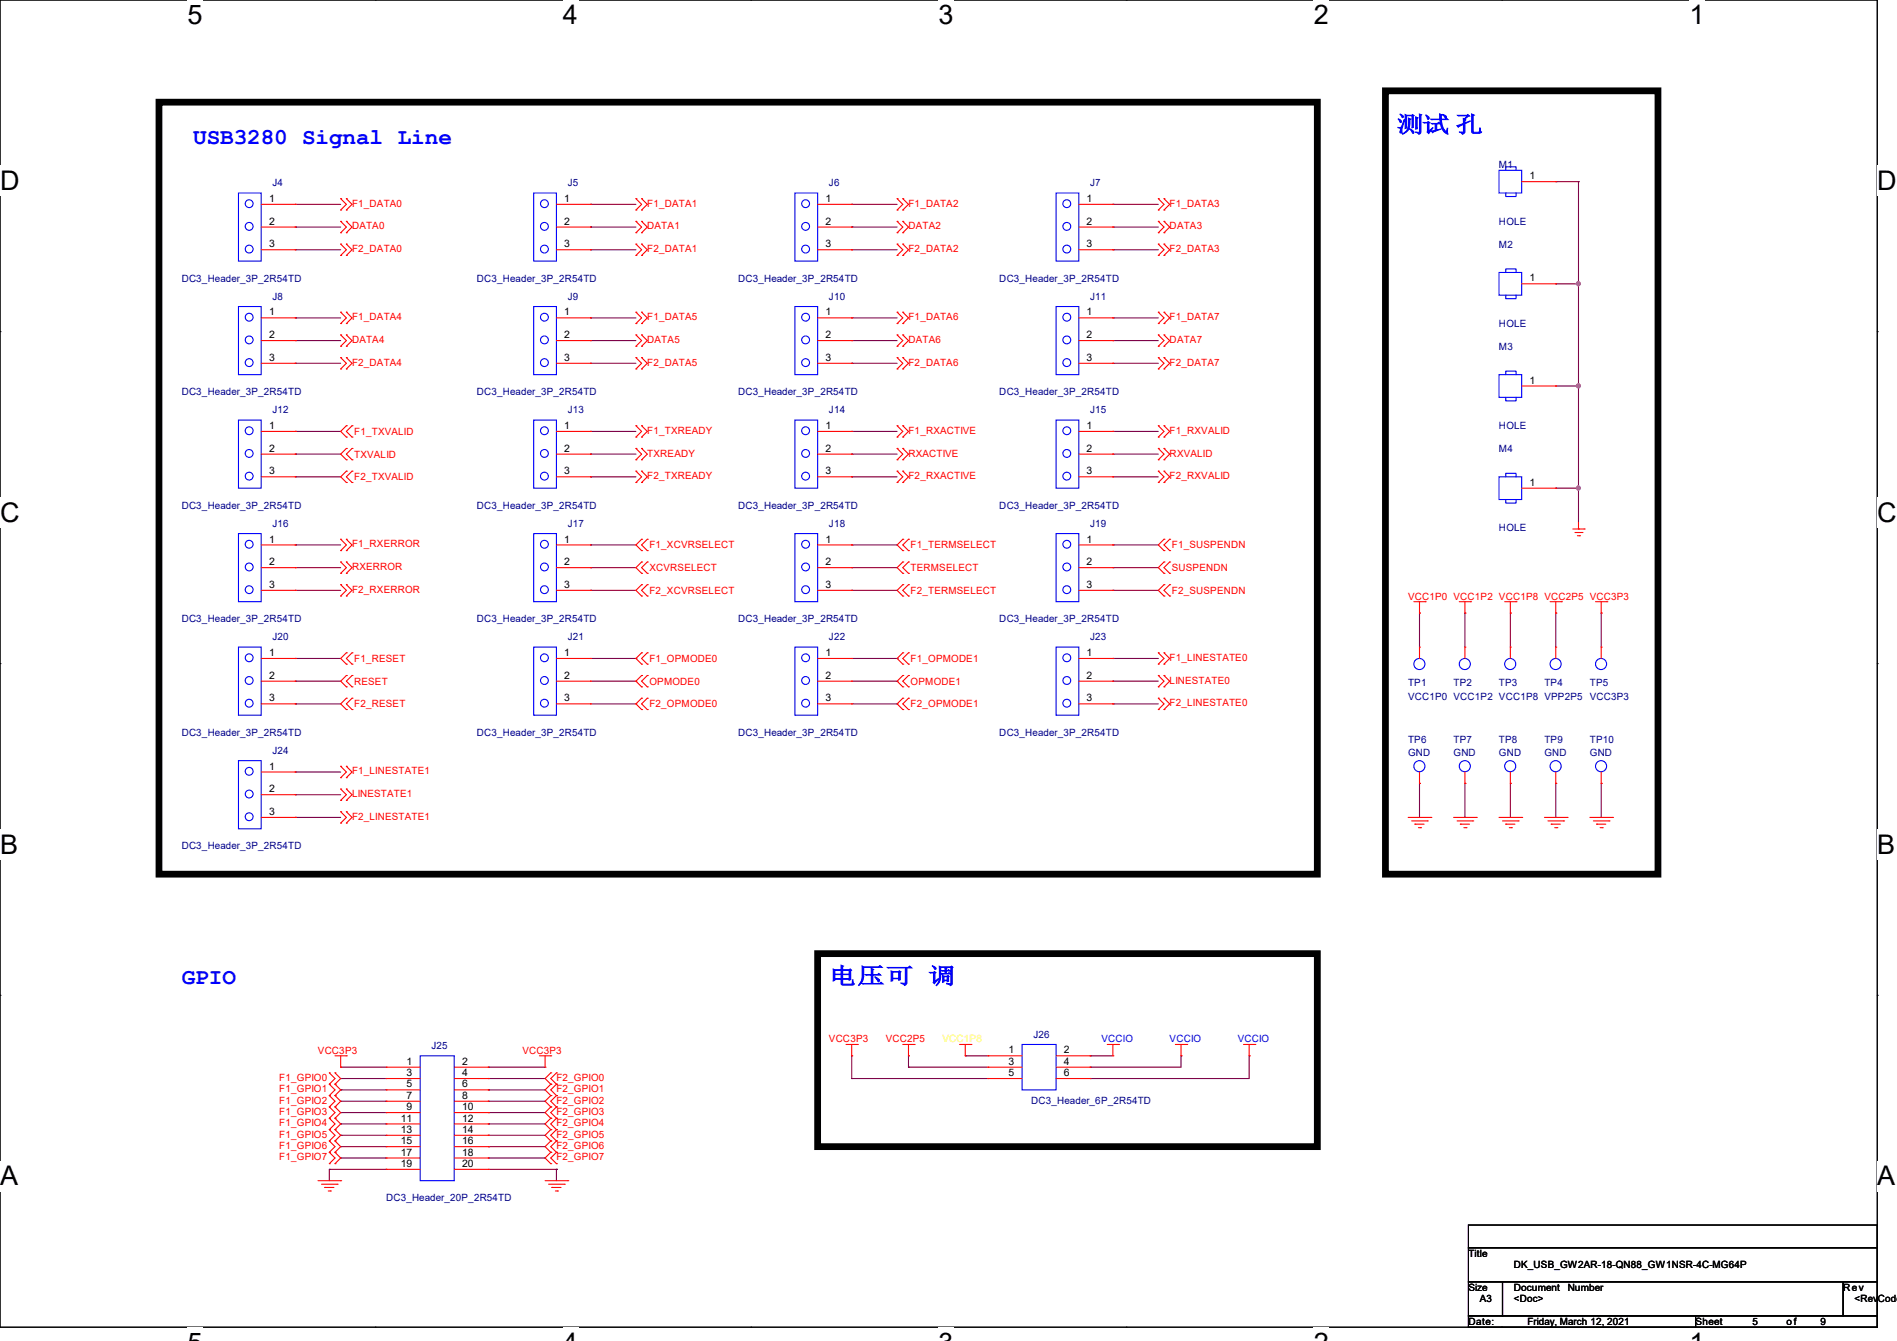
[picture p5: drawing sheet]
<svg xmlns="http://www.w3.org/2000/svg" width="297mm" height="210mm" viewBox="0 0 297 210" stroke-linecap="round" stroke-linejoin="round" font-family="sans-serif">
<path d="M0 0h293.9v207.9h-293.9z" fill="none" stroke="#000" stroke-width=".17"/>
<g fill="#fff">
<path d="M29.4 0h2.3v4.7h-2.3z"/>
<path d="M29.4 207.9h2.3v2.1h-2.3z"/>
</g>
<path d="M58.8 0h.1M58.8 207.9h.1" fill="none" stroke="#000" stroke-width=".17"/>
<g fill="#fff">
<path d="M88.1 0h2.4v4.7h-2.4z"/>
<path d="M88.1 207.9h2.4v2.1h-2.4z"/>
</g>
<path d="M117.6 0h.1M117.6 207.9h.1" fill="none" stroke="#000" stroke-width=".17"/>
<g fill="#fff">
<path d="M146.9 0h2.4v4.7h-2.4z"/>
<path d="M146.9 207.9h2.4v2.1h-2.4z"/>
</g>
<path d="M176.3 0h.1M176.3 207.9h.1" fill="none" stroke="#000" stroke-width=".17"/>
<g fill="#fff">
<path d="M205.7 0h2.4v4.7h-2.4z"/>
<path d="M205.7 207.9h2.4v2.1h-2.4z"/>
</g>
<path d="M235.1 0h.1M235.1 207.9h.1" fill="none" stroke="#000" stroke-width=".17"/>
<g fill="#fff">
<path d="M264.5 0h2.4v4.7h-2.4z"/>
<path d="M264.5 207.9h2.4v2.1h-2.4z"/>
<path d="M0 26h3v4.7h-3z"/>
<path d="M293.9 26h3.1v4.7h-3.1z"/>
<path d="M0 77.9h3v4.7h-3z"/>
<path d="M293.9 77.9h3.1v4.7h-3.1z"/>
</g>
<path d="M0 51.9h.1M293.9 51.9h.1" fill="none" stroke="#000" stroke-width=".17"/>
<g fill="#fff">
<path d="M0 129.9h2.8v4.7h-2.8z"/>
<path d="M293.9 129.9h2.9v4.7h-2.9z"/>
</g>
<path d="M0 103.9h.1M293.9 103.9h.1" fill="none" stroke="#000" stroke-width=".17"/>
<g fill="#fff">
<path d="M0 181.8h2.8v4.8h-2.8z"/>
<path d="M293.8 181.8h3v4.8h-3z"/>
</g>
<path d="M0 155.9h.1M293.9 155.9h.1M229.9 191.9h64v3.5h-64zM229.9 195.4h64v5.3h-64zM229.9 200.7h5.3v5.4h-5.3zM229.9 206.1h35.6v1.8h-35.6zM235.2 200.7h53.4v5.4h-53.4zM265.5 206.1h28.4v1.8h-28.4zM288.6 200.7h5.3v5.4h-5.3z" fill="none" stroke="#000" stroke-width=".17"/>
<path d="M24.9 16h181.3v120.9h-181.3zM216.9 14.2h42.7v122.7h-42.7zM128 149.4h78.2v30.2h-78.2z" fill="none" stroke="#000" stroke-width="1.1"/>
<g fill="none" stroke="#800040" stroke-width=".17">
<path d="M46.2 32h.1M46.2 35.6h.1M46.2 39.1h.1M46.2 32h7.1M46.2 35.6h7.1M46.2 39.1h7.1M92.5 32h.1M92.5 35.6h.1M92.5 39.1h.1M92.5 32h7.1M92.5 35.6h7.1M92.5 39.1h7.1"/>
<path d="M133.3 32h.1M133.3 35.6h.1M133.3 39.1h.1M133.3 32h7.2M133.3 35.6h7.2M133.3 39.1h7.2M174.2 32h.1M174.2 35.6h.1M174.2 39.1h.1M174.2 32h7.2M174.2 35.6h7.2M174.2 39.1h7.2"/>
<path d="M243.6 28.4h.1M243.6 28.4h3.5M247.1 28.4h.1M247.1 28.4v53.4M46.2 49.8h.1M46.2 53.3h.1M46.2 56.9h.1M46.2 49.8h7.1M46.2 53.3h7.1M46.2 56.9h7.1M92.5 49.8h.1M92.5 53.3h.1"/>
<path d="M92.5 56.9h.1M92.5 49.8h7.1M92.5 53.3h7.1M92.5 56.9h7.1M133.3 49.8h.1M133.3 53.3h.1M133.3 56.9h.1M133.3 49.8h7.2M133.3 53.3h7.2M133.3 56.9h7.2M174.2 49.8h.1M174.2 53.3h.1"/>
<path d="M174.2 56.9h.1M174.2 49.8h7.2M174.2 53.3h7.2M174.2 56.9h7.2M243.6 44.4h.1M243.6 44.4h3.5M247.1 44.4h.1M46.2 67.6h.1M46.2 71.1h.1M46.2 74.7h.1M46.2 67.6h7.1M46.2 71.1h7.1"/>
<path d="M46.2 74.7h7.1M92.5 67.6h.1M92.5 71.1h.1M92.5 74.7h.1M92.5 67.6h7.1M92.5 71.1h7.1M92.5 74.7h7.1M133.3 67.6h.1M133.3 71.1h.1M133.3 74.7h.1M133.3 67.6h7.2M133.3 71.1h7.2"/>
<path d="M133.3 74.7h7.2M174.2 67.6h.1M174.2 71.1h.1M174.2 74.7h.1M174.2 67.6h7.2M174.2 71.1h7.2M174.2 74.7h7.2M243.6 60.5h.1M243.6 76.5h.1M243.6 60.5h3.5M243.6 76.5h3.5M247.1 60.5h.1"/>
<path d="M247.1 76.5h.1M46.2 85.3h.1M46.2 88.9h.1M46.2 92.5h.1M46.2 85.3h7.1M46.2 88.9h7.1M46.2 92.5h7.1M92.5 85.3h.1M92.5 88.9h.1M92.5 92.5h.1M92.5 85.3h7.1M92.5 88.9h7.1"/>
<path d="M92.5 92.5h7.1M133.3 85.3h.1M133.3 88.9h.1M133.3 92.5h.1M133.3 85.3h7.2M133.3 88.9h7.2M133.3 92.5h7.2M174.2 85.3h.1M174.2 88.9h.1M174.2 92.5h.1M174.2 85.3h7.2M174.2 88.9h7.2"/>
<path d="M174.2 92.5h7.2M222.2 96h.1M222.2 96v5.3M229.4 96h.1M229.4 96v5.3M236.5 96h.1M236.5 96v5.3M243.6 96h.1M243.6 96v5.3M250.7 96h.1M250.7 96v5.3M46.2 103.1h.1"/>
<path d="M46.2 106.7h.1M46.2 110.2h.1M46.2 103.1h7.1M46.2 106.7h7.1M46.2 110.2h7.1M92.5 103.1h7.1M92.5 106.7h7.1M92.5 110.2h7.1M99.6 106.7h.1M99.6 110.2h.1M99.6 103.1h.1M133.3 103.1h7.2"/>
<path d="M133.3 106.7h7.2M133.3 110.2h7.2M140.5 103.1h.1M140.5 106.7h.1M140.5 110.2h.1M174.2 103.1h.1M174.2 106.7h.1M174.2 110.2h.1M174.2 103.1h7.2M174.2 106.7h7.2M174.2 110.2h7.2M46.2 120.9h.1"/>
<path d="M46.2 124.5h.1M46.2 128h.1M46.2 120.9h7.1M46.2 124.5h7.1M46.2 128h7.1M222.2 122.7h.1M222.2 122.7v5.3M229.4 122.7h.1M229.4 122.7v5.3M236.5 122.7h.1M236.5 122.7v5.3M243.6 122.7h.1"/>
<path d="M243.6 122.7v5.3M250.7 122.7h.1M250.7 122.7v5.3M53.3 167.1h.1M53.3 168.9h.1M53.3 170.7h.1M53.3 172.5h.1M53.3 174.2h.1M53.3 176h.1M53.3 177.8h.1M53.3 179.6h.1M53.3 167.1h7.2"/>
<path d="M53.3 168.9h7.2M53.3 170.7h7.2M53.3 172.5h7.2M53.3 174.2h7.2M53.3 176h7.2M53.3 177.8h7.2M53.3 179.6h7.2M76.5 167.1h.1M76.5 168.9h.1M76.5 170.7h.1M76.5 172.5h.1M76.5 174.2h.1"/>
<path d="M76.5 176h.1M76.5 177.8h.1M76.5 179.6h.1M76.5 167.1h8.8M76.5 168.9h8.8M76.5 170.7h8.8M76.5 172.5h8.8M76.5 174.2h8.8M76.5 176h8.8M76.5 177.8h8.8M76.5 179.6h8.8M133.3 168.9h.1"/>
<path d="M133.3 165.4h.1M133.3 168.9h21.4M133.3 165.4v3.5M142.2 167.1h.1M142.2 165.4h.1M142.2 167.1h12.5M142.2 165.4v1.7M151.1 165.4h.1M151.1 165.4h3.6M170.7 165.4h.1M170.7 167.1h.1M170.7 168.9h.1"/>
<path d="M170.7 165.4h3.5M184.9 165.4h.1M184.9 165.4v1.7h-14.2M195.6 165.4h.1M195.6 165.4v3.5h-24.9M51.6 183.1h.1M51.6 183.1h8.9M51.6 183.1v1.8M53.3 181.4h.1M53.3 181.4h7.2M60.5 183.1h.1M76.5 181.4h.1"/>
<path d="M76.5 181.4h8.8M76.5 183.1h10.6M87.1 183.1h.1M87.1 183.1v1.8"/>
</g>
<g fill="#f0f" stroke="#f0f" stroke-width=".17">
<circle cx="247.1" cy="60.4" r=".32"/>
<circle cx="247.1" cy="44.4" r=".32"/>
<circle cx="247.1" cy="76.4" r=".32"/>
</g>
<g fill="none" stroke="#f00" stroke-width=".17">
<path d="M40.9 32h5.3M40.9 35.6h5.3M40.9 39.1h5.3M46.2 32h.1M46.2 35.6h.1M46.2 39.1h.1M53.3 32.9h.1M53.3 31.1h.1M53.3 38.2h.1M53.3 36.4h.1M53.3 34.7h.1M53.3 31.1l.9 .9-.9 .9"/>
<path d="M53.3 38.2l.9 .9-.9 .9M53.3 34.7l.9 .9-.9 .8M54.2 32.9h.1M54.2 31.1h.1M54.2 38.2h.1M54.2 36.4h.1M54.2 34.7h.1M54.2 31.1l.9 .9-.9 .9M54.2 38.2l.9 .9-.9 .9M54.2 34.7l.9 .9-.9 .8M87.1 32h5.4M87.1 35.6h5.4"/>
<path d="M87.1 39.1h5.4M92.5 32h.1M92.5 35.6h.1M92.5 39.1h.1M99.6 32.9h.1M99.6 31.1h.1M99.6 38.2h.1M99.6 36.4h.1M99.6 34.7h.1M99.6 31.1l.9 .9-.9 .9M99.6 38.2l.9 .9-.9 .9M99.6 34.7l.9 .9-.9 .8"/>
<path d="M100.5 32.9h.1M100.5 31.1h.1M100.5 38.2h.1M100.5 36.4h.1M100.5 34.7h.1M100.5 31.1l.8 .9-.8 .9M100.5 38.2l.8 .9-.8 .9M100.5 34.7l.8 .9-.8 .8M128 32h5.3M128 35.6h5.3M128 39.1h5.3M133.3 32h.1"/>
<path d="M133.3 35.6h.1M133.3 39.1h.1M140.5 32.9h.1M140.5 31.1h.1M140.5 38.2h.1M140.5 36.4h.1M140.5 34.7h.1M140.5 31.1l.9 .9-.9 .9M140.5 38.2l.9 .9-.9 .9M140.5 34.7l.9 .9-.9 .8M141.4 32.9h.1M141.4 31.1h.1"/>
<path d="M141.4 38.2h.1M141.4 36.4h.1M141.4 34.7h.1M141.4 31.1l.8 .9-.8 .9M141.4 38.2l.8 .9-.8 .9M141.4 34.7l.8 .9-.8 .8M168.9 32h5.3M168.9 35.6h5.3M168.9 39.1h5.3M174.2 32h.1M174.2 35.6h.1M174.2 39.1h.1"/>
<path d="M181.4 32.9h.1M181.4 31.1h.1M181.4 38.2h.1M181.4 36.4h.1M181.4 34.7h.1M181.4 31.1l.8 .9-.8 .9M181.4 38.2l.8 .9-.8 .9M181.4 34.7l.8 .9-.8 .8M182.2 32.9h.1M182.2 31.1h.1M182.2 38.2h.1M182.2 36.4h.1"/>
<path d="M182.2 34.7h.1M182.2 31.1l.9 .9-.9 .9M182.2 38.2l.9 .9-.9 .9M182.2 34.7l.9 .9-.9 .8M238.3 28.4h5.3M243.6 28.4h.1M40.9 49.8h5.3M40.9 53.3h5.3M40.9 56.9h5.3M46.2 49.8h.1M46.2 53.3h.1M46.2 56.9h.1"/>
<path d="M53.3 50.7h.1M53.3 48.9h.1M53.3 40h.1M53.3 57.8h.1M53.3 56h.1M53.3 54.2h.1M53.3 52.5h.1M53.3 48.9l.9 .9-.9 .9M53.3 56l.9 .9-.9 .9M53.3 52.5l.9 .8-.9 .9M54.2 50.7h.1M54.2 48.9h.1"/>
<path d="M54.2 40h.1M54.2 57.8h.1M54.2 56h.1M54.2 54.2h.1M54.2 52.5h.1M54.2 48.9l.9 .9-.9 .9M54.2 56l.9 .9-.9 .9M54.2 52.5l.9 .8-.9 .9M87.1 49.8h5.4M87.1 53.3h5.4M87.1 56.9h5.4M92.5 49.8h.1"/>
<path d="M92.5 53.3h.1M92.5 56.9h.1M99.6 50.7h.1M99.6 48.9h.1M99.6 40h.1M99.6 57.8h.1M99.6 56h.1M99.6 54.2h.1M99.6 52.5h.1M99.6 48.9l.9 .9-.9 .9M99.6 56l.9 .9-.9 .9M99.6 52.5l.9 .8-.9 .9"/>
<path d="M100.5 50.7h.1M100.5 48.9h.1M100.5 40h.1M100.5 57.8h.1M100.5 56h.1M100.5 54.2h.1M100.5 52.5h.1M100.5 48.9l.8 .9-.8 .9M100.5 56l.8 .9-.8 .9M100.5 52.5l.8 .8-.8 .9M128 49.8h5.3M128 53.3h5.3"/>
<path d="M128 56.9h5.3M133.3 49.8h.1M133.3 53.3h.1M133.3 56.9h.1M140.5 50.7h.1M140.5 48.9h.1M140.5 40h.1M140.5 57.8h.1M140.5 56h.1M140.5 54.2h.1M140.5 52.5h.1M140.5 48.9l.9 .9-.9 .9"/>
<path d="M140.5 56l.9 .9-.9 .9M140.5 52.5l.9 .8-.9 .9M141.4 50.7h.1M141.4 48.9h.1M141.4 40h.1M141.4 57.8h.1M141.4 56h.1M141.4 54.2h.1M141.4 52.5h.1M141.4 48.9l.8 .9-.8 .9M141.4 56l.8 .9-.8 .9M141.4 52.5l.8 .8-.8 .9"/>
<path d="M168.9 49.8h5.3M168.9 53.3h5.3M168.9 56.9h5.3M174.2 49.8h.1M174.2 53.3h.1M174.2 56.9h.1M181.4 50.7h.1M181.4 48.9h.1M181.4 40h.1M181.4 57.8h.1M181.4 56h.1M181.4 54.2h.1"/>
<path d="M181.4 52.5h.1M181.4 48.9l.8 .9-.8 .9M181.4 56l.8 .9-.8 .9M181.4 52.5l.8 .8-.8 .9M182.2 50.7h.1M182.2 48.9h.1M182.2 40h.1M182.2 57.8h.1M182.2 56h.1M182.2 54.2h.1M182.2 52.5h.1M182.2 48.9l.9 .9-.9 .9"/>
<path d="M182.2 56l.9 .9-.9 .9M182.2 52.5l.9 .8-.9 .9M238.3 44.4h5.3M243.6 44.4h.1M40.9 67.6h5.3M40.9 71.1h5.3M40.9 74.7h5.3M46.2 67.6h.1M46.2 71.1h.1M46.2 74.7h.1M54.2 70.2h.1M54.2 72h.1"/>
<path d="M54.2 66.7h.1M54.2 68.5h.1M54.2 73.8h.1M54.2 75.6h.1M54.2 70.2l-.9 .9 .9 .9M54.2 66.7l-.9 .9 .9 .9M54.2 73.8l-.9 .9 .9 .9M55.1 72h.1M55.1 70.2h.1M55.1 68.5h.1M55.1 66.7h.1M55.1 75.6h.1"/>
<path d="M55.1 73.8h.1M55.1 70.2l-.9 .9 .9 .9M55.1 66.7l-.9 .9 .9 .9M55.1 73.8l-.9 .9 .9 .9M87.1 67.6h5.4M87.1 71.1h5.4M87.1 74.7h5.4M92.5 67.6h.1M92.5 71.1h.1M92.5 74.7h.1M99.6 72h.1M99.6 70.2h.1"/>
<path d="M99.6 68.5h.1M99.6 66.7h.1M99.6 75.6h.1M99.6 73.8h.1M99.6 70.2l.9 .9-.9 .9M99.6 66.7l.9 .9-.9 .9M99.6 73.8l.9 .9-.9 .9M100.5 72h.1M100.5 70.2h.1M100.5 68.5h.1M100.5 66.7h.1M100.5 75.6h.1"/>
<path d="M100.5 73.8h.1M100.5 70.2l.8 .9-.8 .9M100.5 66.7l.8 .9-.8 .9M100.5 73.8l.8 .9-.8 .9M128 67.6h5.3M128 71.1h5.3M128 74.7h5.3M133.3 67.6h.1M133.3 71.1h.1M133.3 74.7h.1M140.5 72h.1M140.5 70.2h.1"/>
<path d="M140.5 68.5h.1M140.5 66.7h.1M140.5 75.6h.1M140.5 73.8h.1M140.5 70.2l.9 .9-.9 .9M140.5 66.7l.9 .9-.9 .9M140.5 73.8l.9 .9-.9 .9M141.4 72h.1M141.4 70.2h.1M141.4 68.5h.1M141.4 66.7h.1M141.4 75.6h.1"/>
<path d="M141.4 73.8h.1M141.4 70.2l.8 .9-.8 .9M141.4 66.7l.8 .9-.8 .9M141.4 73.8l.8 .9-.8 .9M168.9 67.6h5.3M168.9 71.1h5.3M168.9 74.7h5.3M174.2 67.6h.1M174.2 71.1h.1M174.2 74.7h.1M181.4 72h.1M181.4 70.2h.1"/>
<path d="M181.4 68.5h.1M181.4 66.7h.1M181.4 75.6h.1M181.4 73.8h.1M181.4 70.2l.8 .9-.8 .9M181.4 66.7l.8 .9-.8 .9M181.4 73.8l.8 .9-.8 .9M182.2 72h.1M182.2 70.2h.1M182.2 68.5h.1M182.2 66.7h.1M182.2 75.6h.1"/>
<path d="M182.2 73.8h.1M182.2 70.2l.9 .9-.9 .9M182.2 66.7l.9 .9-.9 .9M182.2 73.8l.9 .9-.9 .9M238.3 60.5h5.3M238.3 76.5h5.3M243.6 60.5h.1M243.6 76.5h.1M40.9 85.3h5.3M40.9 88.9h5.3M40.9 92.5h5.3M46.2 85.3h.1"/>
<path d="M46.2 88.9h.1M46.2 92.5h.1M53.3 89.8h.1M53.3 88h.1M53.3 86.2h.1M53.3 84.5h.1M53.3 93.3h.1M53.3 91.6h.1M53.3 88l.9 .9-.9 .9M53.3 84.5l.9 .8-.9 .9M53.3 91.6l.9 .9-.9 .8M54.2 89.8h.1"/>
<path d="M54.2 88h.1M54.2 86.2h.1M54.2 84.5h.1M54.2 93.3h.1M54.2 91.6h.1M54.2 88l.9 .9-.9 .9M54.2 84.5l.9 .8-.9 .9M54.2 91.6l.9 .9-.9 .8M87.1 85.3h5.4M87.1 88.9h5.4M87.1 92.5h5.4M92.5 85.3h.1"/>
<path d="M92.5 88.9h.1M92.5 92.5h.1M100.5 88h.1M100.5 89.8h.1M100.5 84.5h.1M100.5 86.2h.1M100.5 91.6h.1M100.5 93.3h.1M100.5 91.6l-.9 .9 .9 .8M100.5 88l-.9 .9 .9 .9M100.5 84.5l-.9 .8 .9 .9M101.3 89.8h.1"/>
<path d="M101.3 88h.1M101.3 86.2h.1M101.3 84.5h.1M101.3 93.3h.1M101.3 91.6h.1M101.3 88l-.8 .9 .8 .9M101.3 84.5l-.8 .8 .8 .9M101.3 91.6l-.8 .9 .8 .8M128 85.3h5.3M128 88.9h5.3M128 92.5h5.3M133.3 85.3h.1"/>
<path d="M133.3 88.9h.1M133.3 92.5h.1M141.4 88h.1M141.4 89.8h.1M141.4 84.5h.1M141.4 86.2h.1M141.4 91.6h.1M141.4 93.3h.1M141.4 91.6l-.9 .9 .9 .8M141.4 88l-.9 .9 .9 .9M141.4 84.5l-.9 .8 .9 .9M142.2 89.8h.1"/>
<path d="M142.2 88h.1M142.2 86.2h.1M142.2 84.5h.1M142.2 93.3h.1M142.2 91.6h.1M142.2 88l-.8 .9 .8 .9M142.2 84.5l-.8 .8 .8 .9M142.2 91.6l-.8 .9 .8 .8M168.9 85.3h5.3M168.9 88.9h5.3M168.9 92.5h5.3M174.2 85.3h.1"/>
<path d="M174.2 88.9h.1M174.2 92.5h.1M182.2 88h.1M182.2 89.8h.1M182.2 84.5h.1M182.2 86.2h.1M182.2 91.6h.1M182.2 93.3h.1M182.2 88l-.8 .9 .8 .9M182.2 84.5l-.8 .8 .8 .9M182.2 91.6l-.8 .9 .8 .8M183.1 89.8h.1"/>
<path d="M183.1 88h.1M183.1 86.2h.1M183.1 84.5h.1M183.1 93.3h.1M183.1 91.6h.1M183.1 88l-.9 .9 .9 .9M183.1 84.5l-.9 .8 .9 .9M183.1 91.6l-.9 .9 .9 .8M221.4 94.2h1.7M222.2 96h.1M222.2 94.2v1.8M223.1 94.2h.1"/>
<path d="M228.5 94.2h1.8M229.4 96h.1M229.4 94.2v1.8M230.3 94.2h.1M235.6 94.2h1.8M236.5 96h.1M236.5 94.2v1.8M237.4 94.2h.1M242.7 94.2h1.8M243.6 96h.1M243.6 94.2v1.8M244.5 94.2h.1"/>
<path d="M246.3 82.8h1.7M246.6 83.4h1.1M247 83.9h.3M247.1 82.8h.1M247.1 81.8v1M247.3 83.9h.1M247.7 83.4h.1M248 82.8h.1M249.8 94.2h1.8M250.7 96h.1M250.7 94.2v1.8M251.6 94.2h.1"/>
<path d="M40.9 103.1h5.3M40.9 106.7h5.3M40.9 110.2h5.3M46.2 103.1h.1M46.2 106.7h.1M46.2 110.2h.1M54.2 102.2h.1M54.2 104h.1M54.2 105.8h.1M54.2 107.6h.1M54.2 109.3h.1M54.2 111.1h.1"/>
<path d="M54.2 102.2l-.9 .9 .9 .9M54.2 105.8l-.9 .9 .9 .9M54.2 109.3l-.9 .9 .9 .9M55.1 104h.1M55.1 102.2h.1M55.1 107.6h.1M55.1 105.8h.1M55.1 111.1h.1M55.1 109.3h.1M55.1 102.2l-.9 .9 .9 .9M55.1 105.8l-.9 .9 .9 .9M55.1 109.3l-.9 .9 .9 .9"/>
<path d="M87.1 103.1h5.4M87.1 106.7h5.4M87.1 110.2h5.4M92.5 103.1h.1M92.5 106.7h.1M92.5 110.2h.1M100.5 102.2h.1M100.5 104h.1M100.5 105.8h.1M100.5 107.6h.1M100.5 109.3h.1M100.5 111.1h.1"/>
<path d="M100.5 109.3l-.9 .9 .9 .9M100.5 102.2l-.9 .9 .9 .9M100.5 105.8l-.9 .9 .9 .9M101.3 104h.1M101.3 102.2h.1M101.3 107.6h.1M101.3 105.8h.1M101.3 111.1h.1M101.3 109.3h.1M101.3 102.2l-.8 .9 .8 .9M101.3 105.8l-.8 .9 .8 .9M101.3 109.3l-.8 .9 .8 .9"/>
<path d="M128 103.1h5.3M128 106.7h5.3M128 110.2h5.3M133.3 103.1h.1M133.3 106.7h.1M133.3 110.2h.1M141.4 102.2h.1M141.4 104h.1M141.4 105.8h.1M141.4 107.6h.1M141.4 109.3h.1M141.4 111.1h.1"/>
<path d="M141.4 109.3l-.9 .9 .9 .9M141.4 102.2l-.9 .9 .9 .9M141.4 105.8l-.9 .9 .9 .9M142.2 104h.1M142.2 102.2h.1M142.2 107.6h.1M142.2 105.8h.1M142.2 111.1h.1M142.2 109.3h.1M142.2 102.2l-.8 .9 .8 .9M142.2 105.8l-.8 .9 .8 .9M142.2 109.3l-.8 .9 .8 .9"/>
<path d="M168.9 103.1h5.3M168.9 106.7h5.3M168.9 110.2h5.3M174.2 103.1h.1M174.2 106.7h.1M174.2 110.2h.1M181.4 107.6h.1M181.4 105.8h.1M181.4 104h.1M181.4 102.2h.1M181.4 111.1h.1M181.4 109.3h.1"/>
<path d="M181.4 105.8l.8 .9-.8 .9M181.4 102.2l.8 .9-.8 .9M181.4 109.3l.8 .9-.8 .9M182.2 107.6h.1M182.2 105.8h.1M182.2 104h.1M182.2 102.2h.1M182.2 111.1h.1M182.2 109.3h.1M182.2 105.8l.9 .9-.9 .9M182.2 102.2l.9 .9-.9 .9M182.2 109.3l.9 .9-.9 .9"/>
<path d="M222.2 101.3h.1M222.2 101.3v1.8M229.4 101.3h.1M229.4 101.3v1.8M236.5 101.3h.1M236.5 101.3v1.8M243.6 101.3h.1M243.6 101.3v1.8M250.7 101.3h.1M250.7 101.3v1.8M40.9 128h5.3M40.9 120.9h5.3"/>
<path d="M40.9 124.5h5.3M46.2 120.9h.1M46.2 124.5h.1M46.2 128h.1M53.3 125.3h.1M53.3 123.6h.1M53.3 121.8h.1M53.3 120h.1M53.3 128.9h.1M53.3 127.1h.1M53.3 120l.9 .9-.9 .9M53.3 123.6l.9 .9-.9 .8"/>
<path d="M53.3 127.1l.9 .9-.9 .9M54.2 125.3h.1M54.2 123.6h.1M54.2 121.8h.1M54.2 120h.1M54.2 128.9h.1M54.2 127.1h.1M54.2 120l.9 .9-.9 .9M54.2 123.6l.9 .9-.9 .8M54.2 127.1l.9 .9-.9 .9M220.5 128h3.5M221 128.6h2.5"/>
<path d="M221.5 129.1h.1M221.5 129.1h1.5M222.1 129.6h.3M222.2 122.7h.1M222.2 120.9v1.8M222.4 129.6h.1M223.5 128.6h.1M224 128h.1M227.6 128h3.5M228.1 128.6h2.5M228.6 129.1h.1M228.6 129.1h1.5"/>
<path d="M229.2 129.6h.3M229.4 122.7h.1M229.4 120.9v1.8M229.5 129.6h.1M230.6 128.6h.1M231.1 128h.1M234.7 128h3.6M235.2 128.6h2.5M235.8 129.1h.1M235.8 129.1h1.4M236.3 129.6h.3M236.5 122.7h.1"/>
<path d="M236.5 120.9v1.8M236.6 129.6h.1M237.7 128.6h.1M238.3 128h.1M241.8 128h3.6M242.4 128.6h2.4M242.9 129.1h.1M242.9 129.1h1.4M243.4 129.6h.4M243.6 122.7h.1M243.6 120.9v1.8M243.8 129.6h.1"/>
<path d="M244.8 128.6h.1M245.4 128h.1M248.9 128h3.6M249.5 128.6h2.4M250 129.1h.1M250 129.1h1.4M250.5 129.6h.4M250.7 122.7h.1M250.7 120.9v1.8M250.9 129.6h.1M251.9 128.6h.1M252.5 128h.1"/>
<path d="M51.6 168h.1M51.6 169.8h.1M51.6 171.6h.1M51.6 173.4h.1M51.6 175.1h.1M51.6 176.9h.1M51.6 178.7h.1M51.6 173.4l.9 .8-.9 .9M51.6 168l.9 .9-.9 .9M51.6 169.8l.9 .9-.9 .9M51.6 171.6l.9 .9-.9 .9M51.6 175.1l.9 .9-.9 .9"/>
<path d="M51.6 176.9l.9 .9-.9 .9M51.6 178.7l.9 .9-.9 .9M52.5 169.8h.1M52.5 168h.1M52.5 171.6h.1M52.5 173.4h.1M52.5 175.1h.1M52.5 176.9h.1M52.5 178.7h.1M52.5 165.4h1.7M52.5 168l.8 .9-.8 .9M52.5 171.6l.8 .9-.8 .9"/>
<path d="M52.5 169.8l.8 .9-.8 .9M52.5 173.4l.8 .8-.8 .9M52.5 175.1l.8 .9-.8 .9M52.5 176.9l.8 .9-.8 .9M52.5 178.7l.8 .9-.8 .9M53.3 167.1h.1M53.3 165.4v1.7M54.2 165.4h.1M60.5 167.1h.1M60.5 168.9h.1M60.5 170.7h.1M60.5 172.5h.1"/>
<path d="M60.5 174.2h.1M60.5 176h.1M60.5 177.8h.1M60.5 179.6h.1M60.5 167.1h5.3M60.5 168.9h5.3M60.5 170.7h5.3M60.5 172.5h5.3M60.5 174.2h5.3M60.5 176h5.3M60.5 177.8h5.3M60.5 179.6h5.3"/>
<path d="M71.1 167.1h5.4M71.1 168.9h5.4M71.1 170.7h5.4M71.1 172.5h5.4M71.1 174.2h5.4M71.1 176h5.4M71.1 177.8h5.4M71.1 179.6h5.4M76.5 167.1h.1M76.5 168.9h.1M76.5 170.7h.1M76.5 172.5h.1"/>
<path d="M76.5 174.2h.1M76.5 176h.1M76.5 177.8h.1M76.5 179.6h.1M84.5 165.4h1.7M85.3 167.1h.1M85.3 165.4v1.7M86.2 165.4h.1M86.2 168h.1M86.2 169.8h.1M86.2 171.6h.1M86.2 173.4h.1"/>
<path d="M86.2 175.1h.1M86.2 176.9h.1M86.2 178.7h.1M86.2 168l-.9 .9 .9 .9M86.2 169.8l-.9 .9 .9 .9M86.2 171.6l-.9 .9 .9 .9M86.2 173.4l-.9 .8 .9 .9M86.2 175.1l-.9 .9 .9 .9M86.2 176.9l-.9 .9 .9 .9M86.2 178.7l-.9 .9 .9 .9M87.1 169.8h.1M87.1 168h.1"/>
<path d="M87.1 171.6h.1M87.1 173.4h.1M87.1 175.1h.1M87.1 176.9h.1M87.1 178.7h.1M87.1 168l-.9 .9 .9 .9M87.1 169.8l-.9 .9 .9 .9M87.1 171.6l-.9 .9 .9 .9M87.1 173.4l-.9 .8 .9 .9M87.1 175.1l-.9 .9 .9 .9M87.1 176.9l-.9 .9 .9 .9M87.1 178.7l-.9 .9 .9 .9"/>
<path d="M132.5 163.6h1.7M133.3 165.4h.1M133.3 163.6v1.8M134.2 163.6h.1M141.4 163.6h1.7M142.2 165.4h.1M142.2 163.6v1.8M143.1 163.6h.1M150.2 163.6h1.8M151.1 165.4h.1M151.1 163.6v1.8M152 163.6h.1"/>
<path d="M154.7 165.4h.1M154.7 167.1h.1M154.7 168.9h.1M154.7 165.4h5.3M154.7 167.1h5.3M154.7 168.9h5.3M165.4 165.4h5.3M165.4 167.1h5.3M165.4 168.9h5.3M170.7 165.4h.1M170.7 167.1h.1M170.7 168.9h.1"/>
<path d="M173.4 163.6h1.7M174.2 165.4h.1M174.2 163.6v1.8M175.1 163.6h.1M184 163.6h1.8M184.9 165.4h.1M184.9 163.6v1.8M185.8 163.6h.1M194.7 163.6h1.8M195.6 165.4h.1M195.6 163.6v1.8M196.5 163.6h.1"/>
<path d="M49.8 184.9h3.5M50.3 185.5h2.5M50.8 186h.1M50.8 186h1.5M51.4 186.5h.3M51.6 180.5h.1M51.6 182.2h.1M51.6 180.5l.9 .9-.9 .8M51.7 186.5h.1M52.5 180.5h.1M52.5 182.2h.1M52.5 180.5l.8 .9-.8 .8"/>
<path d="M52.8 185.5h.1M53.3 184.9h.1M60.5 181.4h.1M60.5 183.1h.1M60.5 181.4h5.3M60.5 183.1h5.3M71.1 181.4h5.4M71.1 183.1h5.4M76.5 181.4h.1M76.5 183.1h.1M85.3 184.9h3.6M85.9 185.5h2.4"/>
<path d="M86.2 180.5h.1M86.2 182.2h.1M86.2 180.5l-.9 .9 .9 .8M86.4 186h.1M86.4 186h1.4M87 186.5h.3M87.1 180.5h.1M87.1 182.2h.1M87.1 180.5l-.9 .9 .9 .8M87.3 186.5h.1M88.3 185.5h.1M88.9 184.9h.1"/>
</g>
<g fill="none" stroke="#00f" stroke-width=".17">
<path d="M37.3 30.2h3.6v10.7h-3.6zM83.6 30.2h3.5v10.7h-3.5zM124.5 30.2h3.5v10.7h-3.5zM165.4 30.2h3.5v10.7h-3.5zM234.7 26.7h3.6v3.5h-3.6zM235.8 26.7v-.6h1.6v.6M235.8 30.2v.6h1.6v-.6M37.3 48h3.6v10.7h-3.6zM83.6 48h3.5v10.7h-3.5zM124.5 48h3.5v10.7h-3.5zM165.4 48h3.5v10.7h-3.5zM234.7 42.7h3.6v3.5h-3.6z"/>
<path d="M234.7 58.7h3.6v3.5h-3.6zM235.8 42.7v-.6h1.6v.6M235.8 46.2v.6h1.6v-.6M235.8 58.7v-.6h1.6v.6M37.3 65.8h3.6v10.7h-3.6zM83.6 65.8h3.5v10.7h-3.5zM124.5 65.8h3.5v10.7h-3.5zM165.4 65.8h3.5v10.7h-3.5zM234.7 74.7h3.6v3.5h-3.6zM235.8 62.2v.6h1.6v-.6M235.8 74.7v-.6h1.6v.6M235.8 78.2v.6h1.6v-.6"/>
<path d="M37.3 83.6h3.6v10.6h-3.6zM83.6 83.6h3.5v10.6h-3.5zM124.5 83.6h3.5v10.6h-3.5zM165.4 83.6h3.5v10.6h-3.5zM37.3 101.3h3.6v10.7h-3.6zM37.3 119.1h3.6v10.7h-3.6zM83.6 101.3h3.5v10.7h-3.5zM124.5 101.3h3.5v10.7h-3.5zM165.4 101.3h3.5v10.7h-3.5zM65.8 165.4h5.3v19.5h-5.3zM160 163.6h5.4v7.1h-5.4z"/>
<circle cx="39" cy="39" r=".61"/>
<circle cx="39" cy="31.9" r=".61"/>
<circle cx="39" cy="35.5" r=".61"/>
<circle cx="85.2" cy="35.5" r=".61"/>
<circle cx="85.2" cy="31.9" r=".61"/>
<circle cx="85.2" cy="39" r=".61"/>
<circle cx="126.1" cy="39" r=".61"/>
<circle cx="126.1" cy="31.9" r=".61"/>
<circle cx="126.1" cy="35.5" r=".61"/>
<circle cx="167" cy="39" r=".61"/>
<circle cx="167" cy="31.9" r=".61"/>
<circle cx="167" cy="35.5" r=".61"/>
<circle cx="39" cy="49.7" r=".61"/>
<circle cx="39" cy="53.2" r=".61"/>
<circle cx="39" cy="56.8" r=".61"/>
<circle cx="85.2" cy="53.2" r=".61"/>
<circle cx="85.2" cy="56.8" r=".61"/>
<circle cx="85.2" cy="49.7" r=".61"/>
<circle cx="126.1" cy="49.7" r=".61"/>
<circle cx="126.1" cy="56.8" r=".61"/>
<circle cx="126.1" cy="53.2" r=".61"/>
<circle cx="167" cy="53.2" r=".61"/>
<circle cx="167" cy="56.8" r=".61"/>
<circle cx="167" cy="49.7" r=".61"/>
<circle cx="39" cy="67.5" r=".61"/>
<circle cx="39" cy="74.6" r=".61"/>
<circle cx="39" cy="71" r=".61"/>
<circle cx="85.2" cy="71" r=".61"/>
<circle cx="85.2" cy="67.5" r=".61"/>
<circle cx="85.2" cy="74.6" r=".61"/>
<circle cx="126.1" cy="71" r=".61"/>
<circle cx="126.1" cy="67.5" r=".61"/>
<circle cx="126.1" cy="74.6" r=".61"/>
<circle cx="167" cy="74.6" r=".61"/>
<circle cx="167" cy="67.5" r=".61"/>
<circle cx="167" cy="71" r=".61"/>
<circle cx="39" cy="92.4" r=".61"/>
<circle cx="39" cy="88.8" r=".61"/>
<circle cx="39" cy="85.2" r=".61"/>
<circle cx="85.2" cy="88.8" r=".61"/>
<circle cx="85.2" cy="85.2" r=".61"/>
<circle cx="85.2" cy="92.4" r=".61"/>
<circle cx="126.1" cy="88.8" r=".61"/>
<circle cx="126.1" cy="92.4" r=".61"/>
<circle cx="126.1" cy="85.2" r=".61"/>
<circle cx="167" cy="85.2" r=".61"/>
<circle cx="167" cy="88.8" r=".61"/>
<circle cx="167" cy="92.4" r=".61"/>
<circle cx="39" cy="103" r=".61"/>
<circle cx="39" cy="110.1" r=".61"/>
<circle cx="39" cy="106.6" r=".61"/>
<circle cx="85.2" cy="103" r=".61"/>
<circle cx="85.2" cy="110.1" r=".61"/>
<circle cx="85.2" cy="106.6" r=".61"/>
<circle cx="126.1" cy="106.6" r=".61"/>
<circle cx="126.1" cy="110.1" r=".61"/>
<circle cx="126.1" cy="103" r=".61"/>
<circle cx="167" cy="103" r=".61"/>
<circle cx="167" cy="106.6" r=".61"/>
<circle cx="167" cy="110.1" r=".61"/>
<circle cx="222.2" cy="120" r=".87"/>
<circle cx="222.2" cy="104" r=".87"/>
<circle cx="229.3" cy="120" r=".87"/>
<circle cx="229.3" cy="104" r=".87"/>
<circle cx="236.5" cy="120" r=".87"/>
<circle cx="236.5" cy="104" r=".87"/>
<circle cx="243.6" cy="104" r=".87"/>
<circle cx="243.6" cy="120" r=".87"/>
<circle cx="250.7" cy="120" r=".87"/>
<circle cx="250.7" cy="104" r=".87"/>
<circle cx="39" cy="120.8" r=".61"/>
<circle cx="39" cy="124.4" r=".61"/>
<circle cx="39" cy="127.9" r=".61"/>
</g>
<g font-size="4.2">
<text x="29.4" y="3.8">5</text>
<text x="88.1" y="3.8">4</text>
<text x="146.9" y="3.8">3</text>
<text x="205.7" y="3.8">2</text>
<text x="264.5" y="3.8">1</text>
<text x="0" y="29.8">D</text>
<text x="293.9" y="29.8">D</text>
<text x="0" y="81.7">C</text>
<text x="293.9" y="81.7">C</text>
<text x="0" y="133.7">B</text>
<text x="293.9" y="133.7">B</text>
<text x="0" y="185.6">A</text>
<text x="293.9" y="185.6">A</text>
</g>
<g font-size="3.6" fill="#00f">
<text x="30.2" y="22.5">USB3280 Signal Line</text>
<text x="218.7" y="20.7">测试 孔</text>
<text x="28.4" y="154.1">GPIO</text>
<text x="129.8" y="154">电压可 调</text>
</g>
<g font-size="1.6" fill="#000080">
<text x="42.7" y="29.2">J4</text>
<text x="88.9" y="29.2">J5</text>
<text x="129.8" y="29.2">J6</text>
<text x="170.7" y="29.2">J7</text>
<text x="234.7" y="26.3">M1</text>
<text x="234.7" y="35.2">HOLE</text>
<text x="234.7" y="38.8">M2</text>
<text x="28.4" y="44.1">DC3_Header_3P_2R54TD</text>
<text x="42.7" y="46.9">J8</text>
<text x="74.7" y="44.1">DC3_Header_3P_2R54TD</text>
<text x="88.9" y="46.9">J9</text>
<text x="115.6" y="44.1">DC3_Header_3P_2R54TD</text>
<text x="129.8" y="46.9">J10</text>
<text x="156.5" y="44.1">DC3_Header_3P_2R54TD</text>
<text x="170.7" y="46.9">J11</text>
<text x="234.7" y="51.2">HOLE</text>
<text x="234.7" y="54.8">M3</text>
<text x="28.4" y="61.9">DC3_Header_3P_2R54TD</text>
<text x="42.7" y="64.7">J12</text>
<text x="74.7" y="61.9">DC3_Header_3P_2R54TD</text>
<text x="88.9" y="64.7">J13</text>
<text x="115.6" y="61.9">DC3_Header_3P_2R54TD</text>
<text x="129.8" y="64.7">J14</text>
<text x="156.5" y="61.9">DC3_Header_3P_2R54TD</text>
<text x="170.7" y="64.7">J15</text>
<text x="234.7" y="67.2">HOLE</text>
<text x="234.7" y="70.8">M4</text>
<text x="28.4" y="79.7">DC3_Header_3P_2R54TD</text>
<text x="42.7" y="82.5">J16</text>
<text x="74.7" y="79.7">DC3_Header_3P_2R54TD</text>
<text x="88.9" y="82.5">J17</text>
<text x="115.6" y="79.7">DC3_Header_3P_2R54TD</text>
<text x="129.8" y="82.5">J18</text>
<text x="156.5" y="79.7">DC3_Header_3P_2R54TD</text>
<text x="170.7" y="82.5">J19</text>
<text x="234.7" y="83.2">HOLE</text>
<text x="28.4" y="97.4">DC3_Header_3P_2R54TD</text>
<text x="42.7" y="100.3">J20</text>
<text x="74.7" y="97.4">DC3_Header_3P_2R54TD</text>
<text x="88.9" y="100.3">J21</text>
<text x="115.6" y="97.4">DC3_Header_3P_2R54TD</text>
<text x="129.8" y="100.3">J22</text>
<text x="156.5" y="97.4">DC3_Header_3P_2R54TD</text>
<text x="170.7" y="100.3">J23</text>
<text x="220.5" y="107.4">TP1</text>
<text x="227.6" y="107.4">TP2</text>
<text x="234.7" y="107.4">TP3</text>
<text x="241.8" y="107.4">TP4</text>
<text x="248.9" y="107.4">TP5</text>
<text x="220.5" y="109.6">VCC1P0 VCC1P2 VCC1P8 VPP2P5</text>
<text x="248.9" y="109.6">VCC3P3</text>
<text x="28.4" y="115.2">DC3_Header_3P_2R54TD</text>
<text x="42.7" y="118.1">J24</text>
<text x="74.7" y="115.2">DC3_Header_3P_2R54TD</text>
<text x="115.6" y="115.2">DC3_Header_3P_2R54TD</text>
<text x="156.5" y="115.2">DC3_Header_3P_2R54TD</text>
<text x="220.5" y="116.3">TP6</text>
<text x="220.5" y="118.4">GND</text>
<text x="227.6" y="116.3">TP7</text>
<text x="227.6" y="118.4">GND</text>
<text x="234.7" y="116.3">TP8</text>
<text x="234.7" y="118.4">GND</text>
<text x="241.8" y="116.3">TP9</text>
<text x="241.8" y="118.4">GND</text>
<text x="248.9" y="116.3">TP10</text>
<text x="248.9" y="118.4">GND</text>
<text x="28.4" y="133">DC3_Header_3P_2R54TD</text>
<text x="67.6" y="164.3">J25</text>
<text x="161.8" y="162.5">J26</text>
<text x="161.5" y="172.8">DC3_Header_6P_2R54TD</text>
<text x="60.5" y="188.1">DC3_Header_20P_2R54TD</text>
</g>
<g font-size="1.6">
<text x="239.5" y="28.1">1</text>
<text x="42.1" y="31.6">1</text>
<text x="42.1" y="35.2">2</text>
<text x="88.3" y="31.6">1</text>
<text x="88.3" y="35.2">2</text>
<text x="129.2" y="31.6">1</text>
<text x="129.2" y="35.2">2</text>
<text x="170.1" y="31.6">1</text>
<text x="170.1" y="35.2">2</text>
<text x="42.1" y="38.7">3</text>
<text x="88.3" y="38.7">3</text>
<text x="129.2" y="38.7">3</text>
<text x="170.1" y="38.7">3</text>
<text x="239.5" y="44.1">1</text>
<text x="42.1" y="49.4">1</text>
<text x="42.1" y="53">2</text>
<text x="88.3" y="49.4">1</text>
<text x="88.3" y="53">2</text>
<text x="129.2" y="49.4">1</text>
<text x="129.2" y="53">2</text>
<text x="170.1" y="49.4">1</text>
<text x="170.1" y="53">2</text>
<text x="42.1" y="56.5">3</text>
<text x="88.3" y="56.5">3</text>
<text x="129.2" y="56.5">3</text>
<text x="170.1" y="56.5">3</text>
<text x="239.5" y="60.1">1</text>
<text x="42.1" y="67.2">1</text>
<text x="42.1" y="70.7">2</text>
<text x="88.3" y="67.2">1</text>
<text x="88.3" y="70.7">2</text>
<text x="129.2" y="67.2">1</text>
<text x="129.2" y="70.7">2</text>
<text x="170.1" y="67.2">1</text>
<text x="170.1" y="70.7">2</text>
<text x="42.1" y="74.3">3</text>
<text x="88.3" y="74.3">3</text>
<text x="129.2" y="74.3">3</text>
<text x="170.1" y="74.3">3</text>
<text x="239.5" y="76.1">1</text>
<text x="42.1" y="85">1</text>
<text x="42.1" y="88.5">2</text>
<text x="88.3" y="85">1</text>
<text x="88.3" y="88.5">2</text>
<text x="129.2" y="85">1</text>
<text x="129.2" y="88.5">2</text>
<text x="170.1" y="85">1</text>
<text x="170.1" y="88.5">2</text>
<text x="42.1" y="92.1">3</text>
<text x="88.3" y="92.1">3</text>
<text x="129.2" y="92.1">3</text>
<text x="170.1" y="92.1">3</text>
<text x="42.1" y="102.7">1</text>
<text x="42.1" y="106.3">2</text>
<text x="88.3" y="102.7">1</text>
<text x="88.3" y="106.3">2</text>
<text x="129.2" y="102.7">1</text>
<text x="129.2" y="106.3">2</text>
<text x="170.1" y="102.7">1</text>
<text x="170.1" y="106.3">2</text>
<text x="42.1" y="109.9">3</text>
<text x="88.3" y="109.9">3</text>
<text x="129.2" y="109.9">3</text>
<text x="170.1" y="109.9">3</text>
<text x="42.1" y="120.5">1</text>
<text x="42.1" y="124.1">2</text>
<text x="42.1" y="127.6">3</text>
<text x="63.7" y="166.8">1</text>
<text x="72.3" y="166.8">2</text>
<text x="157.9" y="165">1</text>
<text x="157.9" y="166.8">3</text>
<text x="166.6" y="165">2</text>
<text x="166.6" y="166.8">4</text>
<text x="63.7" y="168.5">3</text>
<text x="63.7" y="170.3">5</text>
<text x="63.7" y="172.1">7</text>
<text x="63.7" y="173.9">9</text>
<text x="72.3" y="168.5">4</text>
<text x="72.3" y="170.3">6</text>
<text x="72.3" y="172.1">8</text>
<text x="72.3" y="173.9">10</text>
<text x="157.9" y="168.5">5</text>
<text x="166.6" y="168.5">6</text>
<text x="62.8" y="175.6">11</text>
<text x="62.8" y="177.4">13</text>
<text x="62.8" y="179.2">15</text>
<text x="72.3" y="175.6">12</text>
<text x="72.3" y="177.4">14</text>
<text x="72.3" y="179.2">16</text>
<text x="62.8" y="181">17</text>
<text x="62.8" y="182.8">19</text>
<text x="72.3" y="181">18</text>
<text x="72.3" y="182.8">20</text>
<text x="229.9" y="196.8">Title</text>
<text x="229.9" y="202.2">Size</text>
<text x="231.7" y="204">A3</text>
<text x="237" y="204">&lt;Doc&gt;</text>
<text x="237" y="198.6">DK_USB_GW2AR-18-QN88_GW1NSR-4C-MG64P</text>
<text x="237" y="202.2">Document</text>
<text x="245.4" y="202.2">Number</text>
<text x="288.6" y="202.2">Rev</text>
<text x="290.4" y="204">&lt;RevCode&gt;</text>
<text x="229.9" y="207.5">Date:</text>
<text x="239.1" y="207.5">Friday, March 12, 2021</text>
<text x="265.5" y="207.5">Sheet</text>
<text x="274.4" y="207.5">5</text>
<text x="279.7" y="207.5">o f</text>
<text x="285" y="207.5">9</text>
</g>
<g font-size="1.6" fill="#f00">
<text x="55.1" y="32.4">F1_DATA0</text>
<text x="55.1" y="35.9">DATA0</text>
<text x="101.3" y="32.4">F1_DATA1</text>
<text x="101.3" y="35.9">DATA1</text>
<text x="142.2" y="32.4">F1_DATA2</text>
<text x="142.2" y="35.9">DATA2</text>
<text x="183.1" y="32.4">F1_DATA3</text>
<text x="183.1" y="35.9">DATA3</text>
<text x="55.1" y="39.5">F2_DATA0</text>
<text x="101.3" y="39.5">F2_DATA1</text>
<text x="142.2" y="39.5">F2_DATA2</text>
<text x="183.1" y="39.5">F2_DATA3</text>
<text x="55.1" y="50.2">F1_DATA4</text>
<text x="55.1" y="53.7">DATA4</text>
<text x="101.3" y="50.2">F1_DATA5</text>
<text x="101.3" y="53.7">DATA5</text>
<text x="142.2" y="50.2">F1_DATA6</text>
<text x="142.2" y="53.7">DATA6</text>
<text x="183.1" y="50.2">F1_DATA7</text>
<text x="183.1" y="53.7">DATA7</text>
<text x="55.1" y="57.3">F2_DATA4</text>
<text x="101.3" y="57.3">F2_DATA5</text>
<text x="142.2" y="57.3">F2_DATA6</text>
<text x="183.1" y="57.3">F2_DATA7</text>
<text x="55.5" y="71.7">TXVALID</text>
<text x="55.5" y="68.1">F1_TXVALID</text>
<text x="101.3" y="71.5">TXREADY</text>
<text x="101.3" y="67.9">F1_TXREADY</text>
<text x="142.2" y="71.5">RXACTIVE</text>
<text x="142.2" y="67.9">F1_RXACTIVE</text>
<text x="183.1" y="71.5">RXVALID</text>
<text x="183.1" y="67.9">F1_RXVALID</text>
<text x="55.5" y="75.2">F2_TXVALID</text>
<text x="101.3" y="75.1">F2_TXREADY</text>
<text x="142.2" y="75.1">F2_RXACTIVE</text>
<text x="183.1" y="75.1">F2_RXVALID</text>
<text x="55.1" y="89.3">RXERROR</text>
<text x="55.1" y="85.7">F1_RXERROR</text>
<text x="101.7" y="89.4">XCVRSELECT</text>
<text x="101.7" y="85.9">F1_XCVRSELECT</text>
<text x="142.6" y="89.4">TERMSELECT</text>
<text x="142.6" y="85.9">F1_TERMSELECT</text>
<text x="183.5" y="89.4">SUSPENDN</text>
<text x="183.5" y="85.9">F1_SUSPENDN</text>
<text x="55.1" y="92.8">F2_RXERROR</text>
<text x="101.7" y="93">F2_XCVRSELECT</text>
<text x="142.6" y="93">F2_TERMSELECT</text>
<text x="183.5" y="93">F2_SUSPENDN</text>
<text x="220.5" y="93.9">VCC1P0 VCC1P2 VCC1P8 VCC2P5 VCC3P3</text>
<text x="55.5" y="103.7">F1_RESET</text>
<text x="55.5" y="107.2">RESET</text>
<text x="101.7" y="103.7">F1_OPMODE0</text>
<text x="101.7" y="107.2">OPMODE0</text>
<text x="142.6" y="103.7">F1_OPMODE1</text>
<text x="142.6" y="107.2">OPMODE1</text>
<text x="183.1" y="107.1">LINESTATE0</text>
<text x="183.1" y="103.5">F1_LINESTATE0</text>
<text x="55.5" y="110.8">F2_RESET</text>
<text x="101.7" y="110.8">F2_OPMODE0</text>
<text x="142.6" y="110.8">F2_OPMODE1</text>
<text x="183.1" y="110.6">F2_LINESTATE0</text>
<text x="55.1" y="124.8">LINESTATE1</text>
<text x="55.1" y="121.3">F1_LINESTATE1</text>
<text x="55.1" y="128.4">F2_LINESTATE1</text>
<text x="49.8" y="165">VCC3P3</text>
<text x="81.8" y="165">VCC3P3</text>
<text x="129.8" y="163.2">VCC3P3</text>
<text x="138.7" y="163.2">VCC2P5</text>
<text x="43.7" y="169.3">F1_GPIO0</text>
<text x="43.7" y="171.1">F1_GPIO1</text>
<text x="43.7" y="172.8">F1_GPIO2</text>
<text x="87.1" y="169.3">F2_GPIO0</text>
<text x="87.1" y="171.1">F2_GPIO1</text>
<text x="87.1" y="172.8">F2_GPIO2</text>
<text x="43.7" y="174.6">F1_GPIO3</text>
<text x="43.7" y="176.4">F1_GPIO4</text>
<text x="43.7" y="178.2">F1_GPIO5</text>
<text x="43.7" y="180">F1_GPIO6</text>
<text x="87.1" y="174.6">F2_GPIO3</text>
<text x="87.1" y="176.4">F2_GPIO4</text>
<text x="87.1" y="178.2">F2_GPIO5</text>
<text x="87.1" y="180">F2_GPIO6</text>
<text x="43.7" y="181.7">F1_GPIO7</text>
<text x="87.1" y="181.7">F2_GPIO7</text>
</g>
<text font-size="1.6" fill="#ff0" x="147.6" y="163.2">VCC1P8</text>
<g font-size="1.6" fill="#00f">
<text x="172.5" y="163.2">VCCIO</text>
<text x="183.1" y="163.2">VCCIO</text>
<text x="193.8" y="163.2">VCCIO</text>
</g>
</svg>
